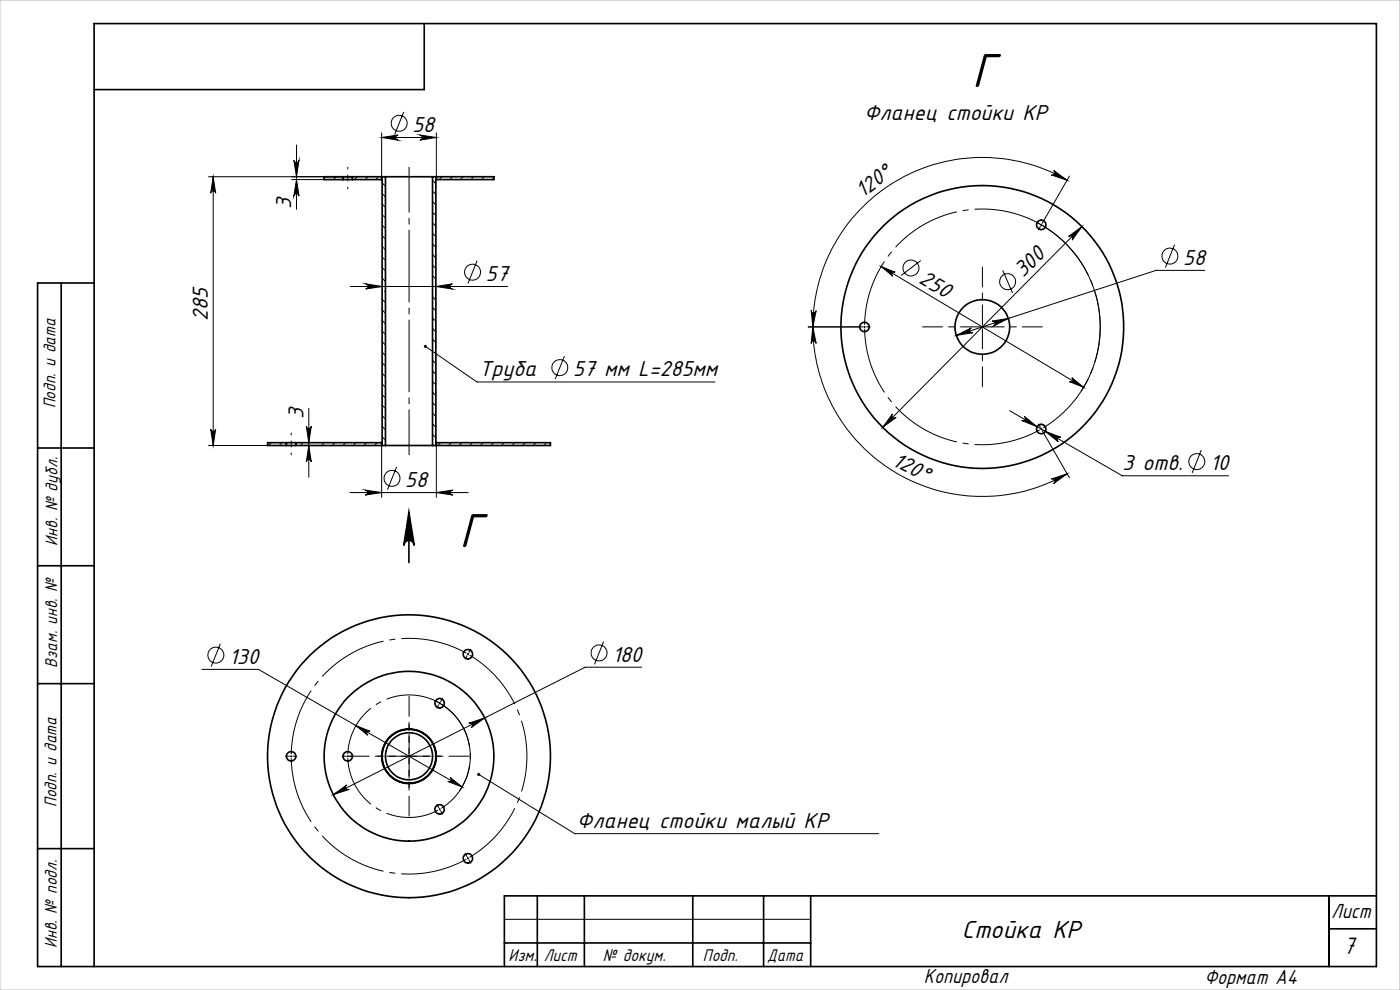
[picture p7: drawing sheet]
<svg xmlns="http://www.w3.org/2000/svg" width="297mm" height="210mm" viewBox="0 0 297 210" stroke-linecap="round" stroke-linejoin="round" font-family="sans-serif">
<g fill="none" stroke="#000" stroke-width=".21">
<path d="M44.2 37.5h30.6M45.2 37.5l.6 3.5a.53 .53 0 0 0-.6-.5 .53 .53 0 0 0-.5 .5zM45.2 37.5v57M61.9 38.1h12.9M62.3 34a.55 .55 0 0 0 .6 .5 .55 .55 0 0 0 .5-.5l-.5 3.5zM62.9 30.8v13.6M62.9 38.1l.5 3.5a.55 .55 0 0 0-.5-.5 .55 .55 0 0 0-.6 .5zM69.1 37.5l-.3 .3M71.3 37.5l-.6 .6M75.8 37.5l-.6 .6M78.1 37.5l-.6 .6M80.3 37.5l-.6 .6"/>
<path d="M81 29.2l3.5-.6a.55 .55 0 0 0-.5 .6 .55 .55 0 0 0 .5 .5zM81 28.2v9.3M81 29.2h11.6M81.1 38.8l.7 .7M85.7 23.7l-2 4.9M89.1 28.6l3.5 .6-3.5 .5a.55 .55 0 0 0 .5-.5 .55 .55 0 0 0-.5-.6zM91.8 38.3l.7 .7M92.6 28.2v9.3M93.8 37.5l-.6 .6M96 37.5l-.6 .6M98.2 37.5l-.6 .6M100.5 37.5l-.6 .6"/>
<path d="M102.8 37.5l-.6 .6M104.8 37.7l-.4 .4M223.5 36.2l2.9 2-3.4-1.1a.54 .54 0 0 0 .7-.2 .54 .54 0 0 0-.2-.7zM226.4 38.2a36 36 0 0 0-54 31.2 36 36 0 0 0 54 31.1M226.9 37.4l-5.4 9.3M81.1 59l.7 .7M81.1 52.3l.7 .7M81.1 45.5l.7 .7M81.1 41.1l.7 .7M81.1 56.8l.7 .7M81.1 54.5l.7 .7M81.1 50l.7 .7"/>
<path d="M81.1 47.8l.7 .7M81.1 43.3l.7 .7M91.8 58.5l.7 .7M91.8 56.2l.7 .7M91.8 54l.7 .7M91.8 51.7l.7 .7M91.8 49.5l.7 .7M91.8 47.3l.7 .7M91.8 45l.7 .7M91.8 42.7l.7 .8M91.8 40.5l.7 .7M101.2 55.3l-1.9 4.8"/>
<path d="M186.9 56.5l3 1.2a.49 .49 0 0 0-.6 .2 .49 .49 0 0 0 .1 .7zM186.9 56.5l43 25.7M195.3 55.3l-4.1 3.1M212.7 57.4l2.1 4.8M219.9 47.1a25 25 0 0 1 9.4 35.9M226.7 50.2l2.8-2.1-2.1 2.8a.54 .54 0 0 0 0-.7 .54 .54 0 0 0-.7 0zM229.5 48.1l-42.2 42.6M249.2 51.9l-2 4.9M255.6 57.4h-10.3l-42.4 13.7M74.3 60.8h33.4M77.6 60.2l3.5 .6-3.5 .5a.55 .55 0 0 0 .5-.5 .55 .55 0 0 0-.5-.6zM81.1 65.7l.7 .8"/>
<path d="M81.1 79.2l.7 .7M81.1 77l.7 .7M81.1 74.7l.7 .7M81.1 72.5l.7 .7M81.1 70.2l.7 .7M81.1 68l.7 .7M81.1 63.5l.7 .7M81.6 61.8l.2 .1M90.2 73.5l11 7.5h50.5M91.8 78.7l.7 .7M91.8 76.4l.7 .7M91.8 72l.7 .7"/>
<path d="M91.8 69.7l.7 .7M91.8 67.5l.7 .6M91.8 65.2l.7 .7M91.8 63l.7 .7M92.5 60.8l3.5-.6a.55 .55 0 0 0-.5 .6 .55 .55 0 0 0 .5 .5zM119.7 75.6l-1.9 4.8M171.5 69.3h10.7M172.1 65.8a.53 .53 0 0 0 .5 .6 .53 .53 0 0 0 .5-.5l-.7 3.4zM172.4 69.3l.7 3.5a.53 .53 0 0 0-.5-.5 .53 .53 0 0 0-.5 .6zM183.2 69.3h.4M183.4 69.2v.4M202.9 71.1l3.2-1.5a.54 .54 0 0 0-.4 .6 .54 .54 0 0 0 .7 .4z"/>
<path d="M210.4 68.1l3.5-.6-3.2 1.7a.55 .55 0 0 0 .4-.7 .55 .55 0 0 0-.7-.4zM44.2 94.5h18.6M44.7 91a.53 .53 0 0 0 .5 .5 .53 .53 0 0 0 .6-.5l-.6 3.5zM57.6 93.9l-.6 .6M59.8 93.9l-.6 .6M64.2 94l-.5 .5M65 90.4a.53 .53 0 0 0 .5 .5 .53 .53 0 0 0 .5-.5l-.5 3.5zM65.5 86.6v14.6M65.5 94.5l.5 3.5a.53 .53 0 0 0-.5-.5 .53 .53 0 0 0-.5 .5zM68.8 93.9l-.6 .6M71 93.9l-.6 .6M73.3 93.9l-.6 .6"/>
<path d="M75.5 93.9l-.6 .6M77.8 93.9l-.6 .6M80 93.9l-.6 .6M81 94.5v11M81.1 92.7l.7 .7M81.1 90.4l.7 .7M81.1 88.2l.7 .7M81.1 86l.7 .6M81.1 83.7l.7 .7M81.1 81.4l.7 .8M84.1 99.1l-1.9 4.8M91.8 94.4l.1 .1"/>
<path d="M91.8 92.2l.7 .6M91.8 89.9l.7 .7M91.8 87.7l.7 .7M91.8 85.4l.7 .7M91.8 83.2l.7 .7M91.8 80.9l.7 .7M92.6 94.5v11M93.5 93.9l-.6 .6M95.7 93.9l-.6 .6M98 93.9l-.6 .6M100.2 93.9l-.6 .6M102.5 93.9l-.6 .6"/>
<path d="M104.7 93.9l-.6 .6M107 93.9l-.6 .6M109.2 93.9l-.6 .6M111.4 93.9l-.6 .6M113.7 93.9l-.6 .6M116 93.9l-.6 .6M189.3 87.8a.54 .54 0 0 0 .1 .7 .54 .54 0 0 0 .7 0l-2.8 2.2zM214.2 87.1l23.9 13.8h22.5M217.3 88.3l2.7 2.2-3.3-1.3a.53 .53 0 0 0 .7-.2 .53 .53 0 0 0-.1-.7zM221.5 92.1l5.4 9.2M221.8 91.5l3.3 1.3a.56 .56 0 0 0-.8 .2 .56 .56 0 0 0 .2 .7zM227.4 80.1l2.5 2.1-3-1.2a.49 .49 0 0 0 .6-.2 .49 .49 0 0 0-.1-.7z"/>
<path d="M254.8 95.5l-1.9 4.8M74.2 104.5h25.1M77.5 104l3.5 .5-3.5 .5a.53 .53 0 0 0 .5-.5 .53 .53 0 0 0-.5-.5zM92.6 104.5l3.5-.5a.53 .53 0 0 0-.5 .5 .53 .53 0 0 0 .5 .5zM223 101.6l3.4-1.1-2.9 2.1a.54 .54 0 0 0 .2-.7 .54 .54 0 0 0-.7-.3zM46.7 136.6l-1.9 4.8M128.1 136.1l-2 4.8M42.8 142h12l43.2 24.9M75.5 153.9l3 1.2a.49 .49 0 0 0-.7 .2 .49 .49 0 0 0 .2 .7zM92.2 148.6a13 13 0 0 1 5.3 19.2M99.4 153.4l3.4-1.1-2.9 2.1a.54 .54 0 0 0 .3-.7 .54 .54 0 0 0-.8-.3zM136.1 141.5h-12l-53.4 27"/>
<path d="M61.6 160.4h.3M61.8 160.2v.4M70.7 168.5l2.9-2a.54 .54 0 0 0-.2 .7 .54 .54 0 0 0 .7 .3zM73.6 160.4h.4M73.8 160.2v.4M95.5 164.9l2.5 2-3-1.1a.49 .49 0 0 0 .7-.2 .49 .49 0 0 0-.2-.7zM101.6 164.3l20.3 12.5h64.5M107 195h65"/>
<circle cx="84.7" cy="26.2" r="1.69"/>
<circle cx="100.3" cy="57.7" r="1.69"/>
<circle cx="193.2" cy="56.9" r="1.69"/>
<circle cx="213.8" cy="59.7" r="1.69"/>
<circle cx="248.2" cy="54.3" r="1.69"/>
<circle cx="118.7" cy="78" r="1.69"/>
<circle cx="253.9" cy="97.9" r="1.69"/>
<circle cx="83.2" cy="101.5" r="1.69"/>
<circle cx="45.8" cy="139" r="1.69"/>
<circle cx="127.1" cy="138.5" r="1.69"/>
</g>
<g fill="none" stroke="#000" stroke-width=".35">
<path d="M90 5v14h-70M72.8 37.5h2M72.8 38.1h2M72.8 37.5v.6M72.8 37.5h-4v.6h4M74.8 37.5v.6M74.8 37.5h6.2M74.8 38.1h6.2M81 37.5h.1M81 38.1h.1M81 37.5v.6M81.1 37.5h.7"/>
<path d="M81.1 37.5v57M81.8 37.5h10M81.8 37.5v57M91.8 37.5h.7M91.8 37.5v57M92.5 37.5h.1M92.5 38.1h.1M92.5 37.5v57M92.6 37.5v.6M92.6 37.5h12.2v.6h-12.2M13 60v145M20 60h-12v145h284v-200h-272v200"/>
<path d="M8 95h12M60.7 93.9h2.1M60.7 94.5h2.1M60.7 93.9h-3.9v.6h3.9M60.7 93.9v.6M62.8 94.5h18.2M62.8 93.9h18.2M62.8 93.9v.6M81 93.9h.1M81 94.5h.1M81 93.9v.6M81.1 94.5h.7"/>
<path d="M81.8 94.5h10M91.8 94.5h.7M92.5 93.9h.1M92.5 94.5h.1M92.6 93.9v.6M92.6 93.9h24.2v.6h-24.2M86.7 108.7v10.6M86.7 108.7l1.2 7a1.11 1.11 0 0 0-1.1-1.1 1.11 1.11 0 0 0-1.1 1.1zM8 120h12M8 145h12M8 180h12M114 190v15"/>
<path d="M124 190v15M147 190v15M162 190v15M172 190v15M282 190v15M282 197h10M292 190h-185v15M107 200h65"/>
<circle cx="220.9" cy="47.7" r="1"/>
<circle cx="183.4" cy="69.4" r="1"/>
<circle cx="208.4" cy="69.4" r="5.8"/>
<circle cx="208.4" cy="69.4" r="30"/>
<circle cx="220.9" cy="91" r=".99"/>
<circle cx="99.3" cy="138.8" r="1"/>
<circle cx="93.3" cy="149.2" r="1"/>
<circle cx="61.8" cy="160.4" r="1"/>
<circle cx="73.8" cy="160.4" r="1"/>
<circle cx="86.8" cy="160.4" r="18"/>
<circle cx="86.8" cy="160.4" r="30"/>
<circle cx="86.8" cy="160.4" r="5.7"/>
<circle cx="86.8" cy="160.4" r="5.8"/>
<circle cx="86.8" cy="160.4" r="5"/>
<circle cx="93.3" cy="171.7" r="1"/>
<circle cx="99.3" cy="182.1" r="1"/>
</g>
<path d="M0 0h297v210h-297z" fill="none" stroke="#c0c0c0" stroke-width=".21"/>
<path d="M220.9 47.7l-.2-.1M220.9 47.7l.2 .1M220.9 91l.2-.1M220.9 91l-.2 .1M99.3 138.8l-.2-.1M99.3 138.8l.2 .1M93.3 149.1l-.2-.1M93.3 149.1l.2 .1M93.3 171.7l.2-.1M93.3 171.7l-.2 .1M99.3 182.1l.2-.1M99.3 182.1l-.2 .1" fill="none" stroke="#000" stroke-width=".21" stroke-dasharray="15.2 1.3 1.3 1.3" stroke-linecap="butt"/>
<path d="M220.6 47.5a25 25 0 0 0-37.2 21.4M183.4 69.7a25 25 0 0 0 37.2 21.5M221.3 90.8a25 25 0 0 0 0-42.9M98.9 138.6a25 25 0 0 0-37.1 21.4M61.8 160.8a25 25 0 0 0 37.1 21.5M99.6 181.9a25 25 0 0 0 0-42.9" fill="none" stroke="#000" stroke-width=".21" stroke-dasharray="15.2 1.3 1.3 1.3" stroke-dashoffset=".9" stroke-linecap="butt"/>
<path d="M92.9 149a13 13 0 0 0-19.1 11M73.8 160.8a13 13 0 0 0 19.1 11.1M93.6 171.5a13 13 0 0 0 0-22.1" fill="none" stroke="#000" stroke-width=".21" stroke-dasharray="15.2 1.3 1.3 1.3" stroke-dashoffset="3.9" stroke-linecap="butt"/>
<path d="M86.8 35.5v61" fill="none" stroke="#000" stroke-width=".21" stroke-dasharray="15.2 1.3 1.3 1.3" stroke-dashoffset="5.7"/>
<path d="M73.8 40.1v-4.6M61.8 96.5v-4.6" fill="none" stroke="#000" stroke-width=".21" stroke-dasharray="15.2 1.3 1.3 1.3" stroke-dashoffset="14.8"/>
<g fill="none" stroke="#000" stroke-width=".21" stroke-dasharray="15.2 1.3 1.3 1.3">
<path d="M220.7 48l-.4 .7M220.9 47.7l.1-.2M220.9 47.7l-.1 .2M221.1 47.3l.4-.7M183 69.3h-.8M183.8 69.3h.8M208.4 69.3v-.2M208.4 69.3h-.2M208.4 69.3v.2M208.4 69.3h.2M220.7 90.6l-.4-.7M220.9 91l.1 .2"/>
<path d="M220.9 91l-.1-.2M221.1 91.3l.4 .7M99.1 139.1l-.4 .7M99.3 138.8l.1-.2M99.3 138.8l-.1 .1M99.5 138.4l.4-.7M93.1 149.5l-.4 .7M93.3 149.1l.1-.1M93.3 149.1l-.1 .2M93.5 148.8l.4-.7M61.4 160.4h-.8M62.2 160.4h.8"/>
<path d="M73.4 160.4h-.8M74.2 160.4h.8M86.8 160.4v-.2M86.8 160.4h-.2M86.8 160.4v.2M86.8 160.4h.2M93.1 171.3l-.4-.7M93.3 171.7l.1 .1M93.3 171.7l-.1-.2M93.5 172l.4 .7M99.1 181.7l-.4-.7M99.3 182.1l.1 .1"/>
<path d="M99.3 182.1l-.1-.2M99.5 182.4l.4 .7"/>
</g>
<path d="M208 69.3h-12.3M208.4 68.9v-12.3M208.4 69.7v12.3M208.8 69.3h12.3M86.4 160.4h-12.3M86.8 160v-12.3M86.8 160.8v12.3M87.2 160.4h12.3" fill="none" stroke="#000" stroke-width=".21" stroke-dasharray="15.2 1.3 1.3 1.3" stroke-dashoffset="11"/>
<path d="M86.4 160.4h-6.3M86.8 160v-6.3M86.8 160.8v6.3M87.2 160.4h6.3" fill="none" stroke="#000" stroke-width=".21" stroke-dasharray="15.2 1.3 1.3 1.3" stroke-dashoffset="14"/>
<g fill="#000">
<path d="M86.7 108.7l1.2 7a1.11 1.11 0 0 0-1.1-1.1 1.11 1.11 0 0 0-1.1 1.1z"/>
<path d="M62.3 34a.55 .55 0 0 0 .6 .5 .55 .55 0 0 0 .5-.5l-.5 3.5zM62.9 38.1l.5 3.5a.55 .55 0 0 0-.5-.5 .55 .55 0 0 0-.6 .5z"/>
<path d="M81 29.2l3.5-.6a.55 .55 0 0 0-.5 .6 .55 .55 0 0 0 .5 .5zM89.1 28.6l3.5 .6-3.5 .5a.55 .55 0 0 0 .5-.5 .55 .55 0 0 0-.5-.6z"/>
<path d="M223.5 36.2l2.9 2-3.4-1.1a.54 .54 0 0 0 .7-.2 .54 .54 0 0 0-.2-.7zM172.1 65.8a.53 .53 0 0 0 .5 .6 .53 .53 0 0 0 .5-.5l-.7 3.4z"/>
<path d="M45.2 37.5l.6 3.5a.53 .53 0 0 0-.6-.5 .53 .53 0 0 0-.5 .5zM44.7 91a.53 .53 0 0 0 .5 .5 .53 .53 0 0 0 .6-.5l-.6 3.5zM65 90.4a.53 .53 0 0 0 .5 .5 .53 .53 0 0 0 .5-.5l-.5 3.5zM65.5 94.5l.5 3.5a.53 .53 0 0 0-.5-.5 .53 .53 0 0 0-.5 .5z"/>
<path d="M77.6 60.2l3.5 .6-3.5 .5a.55 .55 0 0 0 .5-.5 .55 .55 0 0 0-.5-.6zM92.5 60.8l3.5-.6a.55 .55 0 0 0-.5 .6 .55 .55 0 0 0 .5 .5z"/>
<path d="M90 73.3a.33 .33 0 0 0 .2 .5 .33 .33 0 0 0 .3-.4 .33 .33 0 0 0-.5-.2l.2 .3zM70.7 168.5l3.4-1a.54 .54 0 0 1-.7-.3 .54 .54 0 0 1 .2-.7zM99.4 153.4a.54 .54 0 0 1 .8 .3 .54 .54 0 0 1-.3 .7l2.9-2.1zM95.5 164.9a.49 .49 0 0 1 .2 .7 .49 .49 0 0 1-.7 .2l3 1.1zM75.5 153.9l2.5 2.1a.49 .49 0 0 1-.1-.7 .49 .49 0 0 1 .6-.2z"/>
<path d="M172.4 69.3l.7 3.5a.53 .53 0 0 0-.5-.5 .53 .53 0 0 0-.5 .6zM223 101.6l3.4-1.1-2.9 2.1a.54 .54 0 0 0 .2-.7 .54 .54 0 0 0-.7-.3z"/>
<path d="M189.3 87.8l-2 2.9 2.8-2.2a.54 .54 0 0 1-.7 0 .54 .54 0 0 1-.1-.7zM226.7 50.2a.54 .54 0 0 1 .7 0 .54 .54 0 0 1 0 .7l2.1-2.8z"/>
<path d="M227.4 80.1a.49 .49 0 0 1 .1 .7 .49 .49 0 0 1-.6 .2l3 1.2zM186.9 56.5l2.5 2.1a.49 .49 0 0 1-.1-.7 .49 .49 0 0 1 .6-.2z"/>
<path d="M77.5 104l3.5 .5-3.5 .5a.53 .53 0 0 0 .5-.5 .53 .53 0 0 0-.5-.5zM92.6 104.5l3.5-.5a.53 .53 0 0 0-.5 .5 .53 .53 0 0 0 .5 .5z"/>
<path d="M101.3 164l.3 .3-.3-.2a.34 .34 0 0 0 .3 .5 .34 .34 0 0 0 .3-.6 .34 .34 0 0 0-.6 0zM202.9 71.1l3.5-.5a.54 .54 0 0 1-.7-.4 .54 .54 0 0 1 .4-.6zM210.4 68.1a.55 .55 0 0 1 .7 .4 .55 .55 0 0 1-.4 .7l3.2-1.7zM217.3 88.3a.53 .53 0 0 1 .2 .7 .53 .53 0 0 1-.8 .2l3.3 1.3zM221.8 91.5l2.7 2.2a.55 .55 0 0 1-.2-.7 .55 .55 0 0 1 .8-.2z"/>
</g>
<g font-size="11.2">
<text x="206.2" y="18.4">Г</text>
<text x="97.5" y="116">Г</text>
</g>
<text font-size="5.8" x="204.1" y="199">Стойка КР</text>
<text font-size="5.6" x="285.1" y="202.4">7</text>
<g font-size="5.1">
<text x="87.5" y="28">58</text>
<text x="183.3" y="25.5">Фланец стойки КР</text>
<text x="61.8" y="44.4" transform="rotate(-90 61.8 44.4)">3</text>
<text x="183" y="42" transform="rotate(-37 183 42)">120°</text>
<text x="103.1" y="59.6">57</text>
<text x="194.7" y="59.9" transform="rotate(31 194.7 59.9)">250</text>
<text x="217.1" y="59.1" transform="rotate(-45 217.1 59.1)">300</text>
<text x="251" y="56.2">58</text>
<text x="44.1" y="68.1" transform="rotate(-90 44.1 68.1)">285</text>
<text x="101.7" y="79.8">Труба</text>
<text x="121.6" y="79.8">57 мм L=285мм</text>
<text x="64.4" y="88.9" transform="rotate(-90 64.4 88.9)">3</text>
<text x="189.1" y="98.6" transform="rotate(27 189.1 98.6)">120°</text>
<text x="238.1" y="99.8">3 отв.</text>
<text x="256.7" y="99.8">10</text>
<text x="86" y="103.3">58</text>
<text x="48.6" y="140.8">130</text>
<text x="129.9" y="140.4">180</text>
<text x="122.4" y="175.7">Фланец стойки малый КР</text>
</g>
<g font-size="4.8">
<text x="282.4" y="194.7">Лист</text>
<text x="196" y="208.6">Копировал</text>
<text x="255.5" y="208.7">Формат А4</text>
</g>
<g font-size="4">
<text x="11.8" y="86.6" transform="rotate(-90 11.8 86.6)">Подп. и дата</text>
<text x="12.2" y="115.8" transform="rotate(-90 12.2 115.8)">Инв. № дубл.</text>
<text x="12.1" y="141.6" transform="rotate(-90 12.1 141.6)">Взам. инв. №</text>
<text x="12" y="171.2" transform="rotate(-90 12 171.2)">Подп. и дата</text>
<text x="12" y="201" transform="rotate(-90 12 201)">Инв. № подл.</text>
<text x="107.9" y="203.8">Изм.</text>
<text x="115.4" y="203.8">Лист</text>
<text x="127.9" y="203.8">№ докум.</text>
<text x="149.1" y="203.8">Подп.</text>
<text x="162.7" y="203.8">Дата</text>
</g>
</svg>
